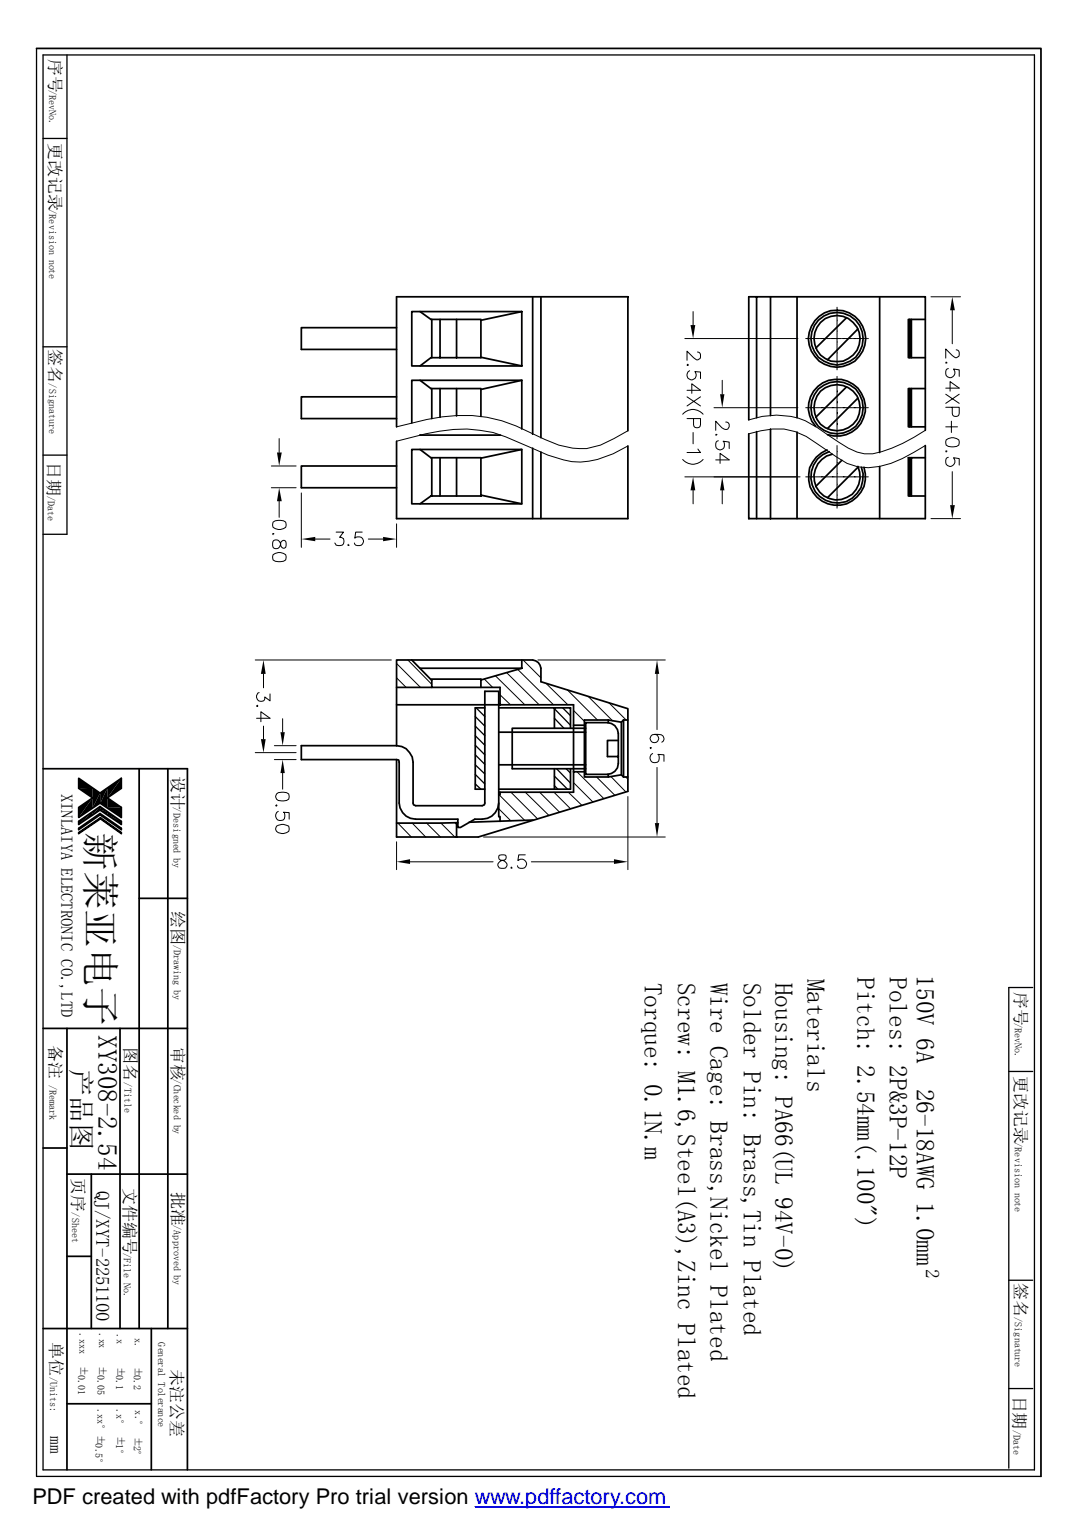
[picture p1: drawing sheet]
<svg xmlns="http://www.w3.org/2000/svg" width="210mm" height="297mm" viewBox="0 0 210 297" stroke-linecap="round" stroke-linejoin="round" font-family="sans-serif">
<g fill="none" stroke="#000" stroke-width=".25">
<path d="M7.1 9.4v278h195.6M8.4 10.7h193v275.4h-193zM13 10.7v93.3h-4.6M8.4 27h4.6M8.4 67.5h4.6M8.4 88.6h4.6M92.5 139.5l1.9 1.8M92.7 137.8l1.7 1.7M107.9 138l3.2 3.2M107.9 139.8l1.9 2M109.6 137.8l1.5 1.5M92.5 141.3l1.9 1.9"/>
<path d="M92.5 143.2l1.9 1.9M92.5 145.1l1.9 1.8M92.5 146.9l1.9 1.9M92.5 148.9l1.9 1.8M92.5 150.7l1.9 1.9M92.5 152.6l1.1 1M107.9 151.1l2.6 2.5M107.9 152.9l.7 .7M107.9 141.8h.1M108.4 149.6l2.7 2.8M110.2 149.6l.9 .9M201.1 192.2h-4.7v93.6"/>
<path d="M196.4 208.6h4.7M196.4 249.2h4.7M196.4 270.3h4.7"/>
</g>
<g fill="none" stroke="#000" stroke-width=".34">
<path d="M7.1 9.4h195.6v278M103.7 57.8v26.7M105.3 57.8v27.4M147.3 57.8v23.5M150 57.8v23.1M155.2 57.8v23.5M171.3 57.8v30.3M77.2 63.8h-18.5v4.2h18.5M77.2 77.2h-18.5v4.3h18.5M81.8 60.6l2.1 1.6h9.7v7.4h-9.7l-2.1 1.6M81.8 74l2.1 1.6h9.7v5.5M84.1 62.2v7.4"/>
<path d="M84.1 75.6v5.9M85.7 62.2v7.4M85.7 75.6v5.6M88.9 62.2v7.4M88.9 75.6v5.4M93.6 69.5l8 1.7M101.6 60.6h-21.4v10.6h21.4M101.6 74h-21.4v8.3M101.6 60.6v10.6M101.6 74v9.5M101.6 60.6l-8 1.7M101.6 74l-8 1.8"/>
<path d="M164.8 75.3l-6 5.9M164.8 61.8l-6 6M167 77.5l-5.9 5.9M167 64l-5.9 6M177.1 62.2v7.4M177.1 75.6v7.5M177.5 62.2v7.4M177.5 75.6v7.5M180.2 75.6h-3.3v7.5h3.3M180.2 62.2h-3.3v7.4h3.3M77.2 90.7h-18.5v4.2h18.5M77.2 83.1v-25.3h45.1v26"/>
<path d="M77.2 85.9v15.1h45.1v-14.2M80.2 87.5h21.4v10.6h-21.4zM81.8 87.5l2.1 1.6h9.7v7.4h-9.7l-2.1 1.6M81.8 84.7h15.7M84.1 89.1v7.4M85.7 89.1v7.4M88.9 89.1v7.4M93.6 96.4l8 1.7M101.6 87.5l-8 1.7M103.7 87.2v13.8M105.3 88v13M145.8 81.7v-23.9h34.4v26"/>
<path d="M145.8 84.4v16.6h34.4v-14.3M147.3 84v17M150 83.5v17.5M155.2 84.1v16.9M158.8 83a5.5 5.5 0 0 1 1.8-8.6 5.5 5.5 0 0 1 7.9 4.1 5.5 5.5 0 0 1-6.1 6.4l-1.3-.3M161 87.6a5.6 5.6 0 0 0-3.3 7.1 5.6 5.6 0 0 0 7.1 3.3 5.6 5.6 0 0 0 3.4-7M161.5 87.9a5.1 5.1 0 0 0-3.4 6.5 5.1 5.1 0 0 0 6.6 3.2 5.1 5.1 0 0 0 3-6.6M162.1 88.4a4.5 4.5 0 0 0-3.5 5.4 4.5 4.5 0 0 0 5.3 3.4 4.5 4.5 0 0 0 3.5-5.3l-.4-1.1M163.9 89.6l-5.1 5.1M167 91l-5.9 5.9M171.3 90.8v10.2M177.1 89.1v7.4"/>
<path d="M177.5 89.1v7.4M180.2 89.1h-3.3v7.4h3.3M77.2 137.2h34.5v17h-14.6M77.2 133.8h20.2v3.4M80.2 128.5l3.9 3.9v1.4M81.8 130.1h19.8M83.9 132.2h9.7v1.6M94.4 137.8h-1.9v15.8h1.9M97.1 137.8h14v4M101.6 130.1l-8 2.3M101.6 128.5v1.6M107.9 137.8v4"/>
<path d="M8.4 149.6h28.1v136.5M15.3 151.5l4.2 2.9 4.1-2.9v1.9l-2.7 1.9 2.7 1.9v1.9l-4.1-2.8-4.2 2.8v-1.9l2.7-1.9-2.7-1.9zM15.3 159.9l4.2-2.9 4.1 2.9v.6l-4.1-2.8-4.2 2.8zM27.1 149.6v109M32.7 149.6v109M77.2 145.1h-18.5v2.8h18.9l.1 8.4a3.3 3.3 0 0 0 3.2 3.2h8.3v1.6h.5l2.8-1.6a4 4 0 0 0 3.9-1.3l.5-.9 .2-1M77.2 145.1a3.2 3.2 0 0 1 3.2 3.3l.1 8.3 .4 .1h13l.4-.1 .1-22.1h2.7v24.3h.3v1M77.2 145.1v-16.6h26.5a1.75 1.75 0 0 1 1.6 1.6v2.6l17 5.3v16l-29.2 8.9h-15.9v-15M97.1 148.9h16.9M97.1 142.5h16.9M97.4 154.2v.5h-.3M103.8 159.6l-12.4 .4"/>
<path d="M107.9 149.6v4M111.1 149.6v4h-14M111.7 141.2h2.1M111.7 150.2h2.1M114 140.7h4.3a2.17 2.17 0 0 1 2.1 2.1v5.8a2.17 2.17 0 0 1-2.1 2.1h-4.3zM114 141.8h-14.3v7.8h14.3M118.4 140.2h-4.6v11h4.6l2.6-.4 .4 .4M118.4 140.2l2.6 .4 .4-.4M118.4 140.2v.5M118.4 150.7v.5M120.4 144.1h-2.1v3.2h2.1M121 140.6v10.2"/>
<path d="M121.4 151.2h.9M121.4 140.2h.9M121.4 140.2v11M15.3 161.2l4.2-2.8 4.1 2.8v.3l-4.1-2.9-4.2 2.9zM15.3 162.1l4.3-2.9 4 2.9v.1l-4-2.8-4.3 2.8zM27.1 174.9h9.4M88.9 160.1v2.8M89.2 160.1l-12 .1M8.4 200.2h28.1M13 200.2v85.9M23.4 200.2v58.4M8.4 223.5h4.6"/>
<path d="M13 228.5h23.5M17.8 228.5v30.1M8.4 258.6h28.1M13 244.5h4.8M29.5 258.6v27.5M13 273.2h16.5"/>
<circle cx="163" cy="65.9" r="5.6"/>
<circle cx="163" cy="79.4" r="5.1"/>
<circle cx="163" cy="66" r="5.1"/>
<circle cx="163" cy="79.4" r="4.5"/>
<circle cx="163" cy="65.9" r="4.5"/>
</g>
<g fill="#000">
<path d="M134.5 63.3h.9l-.4 2.6zM140.2 76.7h.9l-.5 2.7zM185.4 57.8l.5 2.6h-.9zM53.9 88.1h1l-.5 2.6zM54.4 94.9l.5 2.7h-1zM135 92.8l.4 2.6h-.9zM140.6 92.8l.5 2.6h-.9zM185 98.3h.9l-.5 2.7zM58.7 104.9l2.7-.4v.9zM74.6 104.5l2.6 .4-2.6 .5zM51.3 128.5l.4 2.7h-.9zM127.9 128.5l.5 2.7h-.9z"/>
<path d="M15.3 151.5v1.9zM15.3 157.2v1.9zM15.3 159.9v.6zM15.3 151.5l2.7 1.9h-2.7zM15.3 153.4h2.7v1.9zM15.3 157.2l2.7-1.9-2.7 3.8zM18 155.3v2l-2.7 1.8zM15.3 159.9l2.7-1.9-2.7 2.5zM15.3 160.5l2.7-2.5v.6zM15.3 161.2l2.7-1.8-2.7 2.1zM15.3 161.5l2.7-2.1v.2zM18 153.4l1.5 1-1.5 2.9z"/>
<path d="M19.5 154.4v1.9l-1.5 1zM18 158l1.5-1-1.5 1.6zM19.5 157v.7l-1.5 .9zM18 159.4l1.5-1-1.5 1.2zM18 159.6l1.5-1.2v.2zM18 160.2l1.5-.9-1.5 1.1zM18 160.4l1.5-1.1v.2zM19.6 157.1v.6zM19.6 158.4v.3zM19.6 159.2v.2zM19.5 157v.7zM19.6 157.1l-.1 .6z"/>
<path d="M19.5 158.4v.2zM19.5 159.3l.1-.1-.1 .3zM19.6 159.2l-.1 .3zM19.6 154.3l1.3-.9-1.3 2.9zM20.9 153.4v3.9l-1.3-1zM19.6 157.1l1.3 .9-1.3-.3zM19.6 157.7l1.3 .3v.6zM19.6 158.4l1.3 1-1.3-.7zM19.6 158.7l1.3 .7v.2zM23.6 151.5v1.9zM23.6 157.2v1.9zM23.6 159.9v.6z"/>
<path d="M20.9 153.4l2.7-1.9-2.7 3.8zM23.6 151.5v1.9l-2.7 1.9zM20.9 155.3l2.7 1.9-2.7 .1zM20.9 157.3l2.7-.1v1.9zM20.9 158l2.7 1.9-2.7-1.3zM20.9 158.6l2.7 1.3v.6zM50.8 143.9h.9l-.4 2.6zM54.6 142.5h.9l-.5 2.6zM55 147.9l.5 2.6h-.9zM15.3 161.2v.3zM15.3 162.1v.1zM15.3 162.1l2.7-1.9-2.7 2z"/>
<path d="M15.3 162.2l2.7-2v.2zM19.6 159.2l1.3 1-1.3-.8zM19.6 159.4l1.3 .8v.2zM23.6 161.2v.3zM23.6 162.1v.1zM20.9 159.4l2.7 1.8-2.7-1.6zM20.9 159.6l2.7 1.6v.3zM20.9 160.2l2.7 1.9-2.7-1.7zM20.9 160.4l2.7 1.7v.1zM77.2 167.8l2.6-.6v1zM119.5 167.2l2.8 .6-2.8 .4zM127.5 160.2h.9l-.5 2.7z"/>
</g>
<g fill="none" stroke="#000" stroke-width=".19">
<path d="M163 59.8v.1M163 60v.1M181.3 57.8h5.7M133.3 65.9h22.1M133.8 76h2.6l-1.7-1.3v1.9M133.8 77.2l2.6 1.8M134 71.1l-.1-.2-.1 .2h.1M134.3 72.2a.93 .93 0 0 0-.4 1.3 .93 .93 0 0 0 1.4 .2 .93 .93 0 0 0 0-1.4l1.1 .1v1.3M135 60.6v2.7M135.8 68.5a.55 .55 0 0 1 .6 .5l-.1 .8a.76 .76 0 0 1-1.3-.2l-1.2-1.2v1.7M136.4 77.2l-2.6 1.8M139 79.4h16.4"/>
<path d="M140.6 74v2.7M156.9 79.4h.6M156.9 65.9h.6M157.6 79.4h.1M157.6 65.9h.1M157.8 79.4h.2M157.8 65.9h.2M158.1 79.4h.2M158.1 65.9h.2M158.4 79.4h.2M158.4 65.9h.2M158.7 79.4h.9"/>
<path d="M158.7 65.9h.9M159.7 79.4h.2M159.7 65.9h.2M159.9 79.4h.2M159.9 65.9h.2M160.2 79.4h.2M160.2 65.9h.2M160.5 79.4h.2M160.5 65.9h.2M160.8 79.4h.9M160.8 65.9h.9M161.8 79.4h.2"/>
<path d="M161.8 65.9h.2M162.1 79.4h.1M162.1 65.9h.1M162.3 79.4h.3M162.3 65.9h.3M162.6 79.4h1.2M162.6 65.9h1.2M163 60.3v.1M163 60.6v.1M163 60.8v1M163 61.8v.2M163 62.1v.2"/>
<path d="M163 62.4v.2M163 62.7v.2M163 62.9v1M163 64v.1M163 64.2v.2M163 64.5v.2M163 64.8v.2M163 65.1v.9M163 66.1v.1M163 66.3v.2M163 66.7v.1M163 66.9v.2"/>
<path d="M163 67.2v.9M163 68.2v.2M163 68.4v.2M163 68.8v.1M163 69v.2M163 69.3v.9M163 70.3v.2M163 70.6v.1M163 70.9v.2M163 71.1v.2M163 71.4v.6M163 73.3v.3"/>
<path d="M163 73.7v.2M163 73.9v.2M163 74.3v.2M163 74.5v.2M163 74.8v.9M163 75.8v.2M163 76.1v.1M163 76.4v.2M163 76.7v.1M163 76.9v.9M163 77.9v.2M163 78.3h.1"/>
<path d="M163 78.5v.2M163 78.8v1.2M163 74.2h.1M163 76.1h.1M163 76.3h.1M163 78.2h.1M163 78.4h.1M163 60.2h.1M163 60.5h.1M163 62.3h.1M163 64.5h.1M163 66.6h.1"/>
<path d="M163 68.7h.1M163 70.8h.1M163.9 79.4h.2M163.9 65.9h.2M164.2 79.4h.1M164.2 65.9h.1M164.4 79.4h.3M164.4 65.9h.3M164.8 79.4h.9M164.8 65.9h.9M165.8 79.4h.1M165.8 65.9h.1"/>
<path d="M166 79.4h.2M166 65.9h.2M166.3 79.4h.2M166.3 65.9h.2M166.5 79.4h.3M166.5 65.9h.3M166.9 79.4h.9M166.9 65.9h.9M167.9 79.4h.2M167.9 65.9h.2M168.1 79.4h.2M168.1 65.9h.2"/>
<path d="M168.4 79.4h.3M168.4 65.9h.3M168.7 79.4h.2M168.7 65.9h.2M169 79.4h.1M169 65.9h.1M184.1 75.6h2.7l-1.8-1.3v1.8M184.1 79.3h2.7v1.2a.68 .68 0 0 1-.7 .6 .68 .68 0 0 1-.7-.6v-1.2M184.1 76.7l2.7 1.8M184.4 70.6l-.2-.1v.2M184.7 71.7a.94 .94 0 0 0-.5 1.4 .94 .94 0 0 0 1.4 .3 .94 .94 0 0 0 .2-1.4l-.1-.2 1.1 .2v1.3M185.4 60.4v6.5"/>
<path d="M186.2 68.1a.55 .55 0 0 1 .6 .5l-.1 .8a.76 .76 0 0 1-1.3-.2l-1.3-1.3v1.8M186.8 76.7l-2.7 1.8M52.8 90.7h4.9M52.8 94.9h4.9M54.4 85.4v2.7M54.4 97.6v3.1M58.7 96v10.5M77.2 85.9a46.9 46.9 0 0 1 13.7-2.4l5.1 .7 2.5 .8 5.3 2.3a21.2 21.2 0 0 0 9.2 2.6 18.7 18.7 0 0 0 9.3-3.1M77.2 83.1a43.5 43.5 0 0 1 14.7-2.2l2.9 .3 2.9 .7 2.8 1 5.6 2.6a13.1 13.1 0 0 0 13.4-.1l2.8-1.6M132.9 80.6a2.58 2.58 0 0 1 4 0M132.9 89.4a2.58 2.58 0 0 0 4 0M133.3 92.8h22.5"/>
<path d="M133.8 81.5h2.6v1.2a.68 .68 0 0 1-.7 .6 .68 .68 0 0 1-.7-.6v-1.2M135 84.2v2.2M135 95.4v2.7M135.9 87.4l.5 .7h-2.6M139.4 89.5h2.6l-1.8-1.2v1.9M139.6 84.6l-.2-.1v.3M139.9 85.8a.9 .9 0 0 0-.6 1.1 .9 .9 0 0 0 1.2 .6 .9 .9 0 0 0 .6-1.1l-.3-.5 1.2 .1v1.3M140.6 95.4v2.7M141.3 82.2a.6 .6 0 0 1 .7 .4 .87 .87 0 0 1-.5 1l-1-.3-1.1-1.3v1.8M145.8 81.7a14.4 14.4 0 0 1 13.4 1.6 43.3 43.3 0 0 0 7.7 4.7l1.4 .3h1.6a28 28 0 0 0 10.3-4.5M145.8 84.4a14.8 14.8 0 0 1 9.1-.4l2.1 .9 6 4.1a9.8 9.8 0 0 0 8.3 1.8 27 27 0 0 0 8.9-4.1M156.9 92.8h.6"/>
<path d="M157.6 92.8h.1M157.8 92.8h.2M158.1 92.8h.2M158.4 92.8h.2M158.7 92.8h.9M159.7 92.8h.2M159.9 92.8h.2M160.2 92.8h.2M160.5 92.8h.2M160.8 92.8h.9M161.8 92.8h.2M162.1 92.8h.1"/>
<path d="M162.3 92.8h.3M162.6 92.8h1.2M163 80v.2M163 80.4v.1M163 80.6v.2M163 80.9v.9M163 81.9v.2M163 82.2v.1M163 82.5v.1M163 82.7v.2M163 83v.9M163 84v.2"/>
<path d="M163 84.3v.1M163 84.6v.2M163 84.9v.1M163 85.1v.4M163 86.7v.6M163 87.4v.2M163 87.7v.1M163 88v.2M163 88.3v.1M163 88.5v.9M163 89.5v.2M163 89.8v.1"/>
<path d="M163 90.1v.2M163 90.4v.1M163 90.6v1M163 91.6v.2M163 91.9v.2M163 92.2v.2M163 92.5v.2M163 92.7v1M163 93.8v.1M163 94v.2M163 94.3v.2M163 94.6v.2"/>
<path d="M163 94.9v.9M163 95.9v.1M163 96.1v.2M163 96.5v.1M163 96.7v.2M163 97v.9M163 98v.2M163 98.3v.1M163 98.6v.1M163 98.8v.1M163 87.9h.1M163 90h.1"/>
<path d="M163 92.1h.1M163 94.3h.1M163 96.4h.1M163 98.2h.1M163 98.5h.1M163 80.3h.1M163 80.5h.1M163 82.4h.1M163 82.7h.1M163 84.5h.1M163.9 92.8h.2M164.2 92.8h.1"/>
<path d="M164.4 92.8h.3M164.8 92.8h.9M165.8 92.8h.1M166 92.8h.2M166.3 92.8h.2M166.5 92.8h.3M166.9 92.8h.9M167.9 92.8h.2M168.1 92.8h.2M168.4 92.8h.3M168.7 92.8h.2M169 92.8h.1"/>
<path d="M184.1 83.1h2.3M184.2 85.6a1.95 1.95 0 0 1 2.5 0 .95 .95 0 0 1-.4 1.3 2.6 2.6 0 0 1-2.1-.3zM184.4 87.8l-.2-.1v.3M184.7 89a.94 .94 0 0 0-.5 1.3 .94 .94 0 0 0 1.4 .3 .94 .94 0 0 0 .2-1.3l-.1-.2 1.1 .2v1.2M185.3 82v2.2M185.4 91.8v6.5M53.2 101.6a2.34 2.34 0 0 1 2.4 0 .9 .9 0 0 1-.4 1.3 1.93 1.93 0 0 1-2-.3zM53.2 108a1.95 1.95 0 0 1 2.4 0 .95 .95 0 0 1-.4 1.2 2.6 2.6 0 0 1-2-.2zM53.3 105.2a.96 .96 0 0 1 1.1 .1 .96 .96 0 0 1 .3 1 .54 .54 0 0 0 .4 .4 .54 .54 0 0 0 .5-.2 1.09 1.09 0 0 0-.2-1.3h-.3l-.4 .3a1.05 1.05 0 0 1-1.1 1.3l-.3-.1a1.17 1.17 0 0 1 0-1.5zM53.3 103.9h-.2l.1 .2M61.4 104.9h2.9M65.4 103.6h1.5l-.8 1a.74 .74 0 0 1 .9 .8 .95 .95 0 0 1-.8 .8 .95 .95 0 0 1-1-.5"/>
<path d="M67.8 105.9l-.1 .2h.3M70.5 103.6h-1.2l-.2 1.2a.95 .95 0 0 1 1.4-.1 .95 .95 0 0 1 0 1.4 .95 .95 0 0 1-1.4-.2l-.1-.2M71.7 104.9h2.9M77.2 102v4.5M181.3 101h5.7M49.7 128.5h26.5M50 139.8h2.6l-1.8-1.3v2M50.2 137.4l-.1-.1-.1 .1 .1 .1M50.5 134.8a.86 .86 0 0 0-.3 1.4 .86 .86 0 0 0 1.4-.2v-.3l1 .7v-1.3M51.3 131.2v2.7M55 139.9v2.6M77.2 129.1l4.7 4.7"/>
<path d="M77.2 131.9l1.9 1.9M79.4 128.5l4.7 4.7M94.3 132.2l1.6 1.6M96.4 131.5l5.8 5.7M97.4 135.2l2 2M98.6 130.9l6.4 6.3M100.8 130.3l7 6.9M101.9 128.5l3.4 3.4M104.7 128.5h24.8M106.4 133.1l4.2 4.1M110.5 134.3l5.8 5.9M111.7 138.3l2.1 2.1"/>
<path d="M114.6 135.6l4.7 4.7M118.5 136.8l3.4 3.4M127.9 131.2v10.8M19.5 154.3v2M19.6 154.3v2M49.7 146.5h8M51.3 141.3v2.6M53.4 147.9h4.3M53.4 145.1h4.3M53.8 154.5a2.21 2.21 0 0 1 2.4 0 .95 .95 0 0 1-.4 1.3 2.45 2.45 0 0 1-2-.2l-.1-.5zM53.9 156.8l-.1-.1-.1 .1 .1 .1M54.2 157.9a.96 .96 0 0 0-.3 1.5 .96 .96 0 0 0 1.5 0 1.18 1.18 0 0 0-.2-1.3l1.1 .1v1.3"/>
<path d="M55 150.5v3.1M97.1 157.4l2.4 2.4M97.2 154.7l5 5M99.5 154.2l5.1 5.2M102.3 154.2l4.5 4.5M105.1 154.2l3.9 3.9M107.9 154.2l3.2 3.2M110.7 154.2l2.6 2.5M111.7 152.3l3.7 3.8M111.7 141.1l.1 .1M112.4 150.2l5.1 5.2M116.2 151.2l3.5 3.6"/>
<path d="M119 151.2l2.8 2.9M121.8 151.2l.5 .5M122.3 155.1v14.2M126.8 145.6h-.2l.1 .1M127.1 146.7a.96 .96 0 0 0-.3 1.4 .96 .96 0 0 0 1.5 0 1.18 1.18 0 0 0-.2-1.3l1.2 .1v1.3M127.5 142.9a.81 .81 0 0 1 .6 1.2 .81 .81 0 0 1-1.3 .2 .81 .81 0 0 1 .2-1.3 2.75 2.75 0 0 1 2.1 .3l.2 .7-.4 .5M127.9 149.4v10.8M53.8 160.8a2.21 2.21 0 0 1 2.4 0 .9 .9 0 0 1-.4 1.3 1.33 1.33 0 0 1-2.1-.9zM77.2 163.9v5.4M77.2 162.8l.1 .1M77.5 160.2l2.6 2.7M79.8 167.8h16.2"/>
<path d="M80.3 160.2l2.6 2.7M83.1 160.2l2.7 2.7M85.9 160.2l2.7 2.7M88.6 160.1l.3 .4M94.1 162.9h35.4M97.2 166.5a.65 .65 0 0 0 .3 .9 .97 .97 0 0 1 1 .4 .97 .97 0 0 1 0 1.1 1.28 1.28 0 0 1-1.4-.1 .96 .96 0 0 1 .1-1.1 .96 .96 0 0 1 1-.3 .53 .53 0 0 0 .4-.5 .53 .53 0 0 0-.5-.5zM99.6 168.8l-.1 .1h.2M102.3 166.4h-1.3l-.2 1.1a.97 .97 0 0 1 1.4-.1 .97 .97 0 0 1 0 1.4 .97 .97 0 0 1-1.4 0v-.3M103.5 167.8h16"/>
</g>
<path d="M92.5 293.3h37.1" fill="none" stroke="#00f" stroke-width=".19"/>
<path d="M92.5 293.4h37.8" fill="none" stroke="#00f" stroke-width=".34"/>
<text font-size="7.5" x="16.9" y="161.9" transform="rotate(90 16.9 161.9)">新莱亚电子</text>
<g font-size="5.2">
<text x="19.1" y="201.5" transform="rotate(90 19.1 201.5)">XY308-2.54</text>
<text x="14" y="208.1" transform="rotate(90 14 208.1)">产品图</text>
</g>
<g font-size="4.9">
<text x="125.5" y="191.3" transform="rotate(90 125.5 191.3)">Torque: 0.1N.m</text>
<text x="132" y="191.3" transform="rotate(90 132 191.3)">Screw: M1.6,Steel(A3),Zinc Plated</text>
<text x="138.3" y="191.3" transform="rotate(90 138.3 191.3)">Wire Cage: Brass,Nickel Plated</text>
<text x="144.8" y="191.3" transform="rotate(90 144.8 191.3)">Solder Pin: Brass,Tin Plated</text>
<text x="151" y="191.3" transform="rotate(90 151 191.3)">Housing: PA66(UL 94V-0)</text>
<text x="157.1" y="190.5" transform="rotate(90 157.1 190.5)">Materials</text>
<text x="166.9" y="190.2" transform="rotate(90 166.9 190.2)">Pitch: 2.54mm(.100&quot;)</text>
<text x="173.2" y="190.2" transform="rotate(90 173.2 190.2)">Poles: 2P&amp;3P-12P</text>
<text x="178.5" y="189.9" transform="rotate(90 178.5 189.9)">150V 6A</text>
<text x="178.5" y="211.9" transform="rotate(90 178.5 211.9)">26-18AWG 1.0mm</text>
</g>
<text font-size="4.2" x="6.3" y="292.8">PDF created with pdfFactory Pro trial version www.pdffactory.com</text>
<text font-size="3.7" x="180.3" y="246.9" transform="rotate(90 180.3 246.9)">2</text>
<text font-size="3.6" x="18.7" y="231.8" transform="rotate(90 18.7 231.8)">QJ/XYT-2251100</text>
<g font-size="3.3">
<text x="9.6" y="11.5" transform="rotate(90 9.6 11.5)">序号</text>
<text x="9.6" y="27.9" transform="rotate(90 9.6 27.9)">更改记录</text>
<text x="9.6" y="68" transform="rotate(90 9.6 68)">签名</text>
<text x="9.3" y="89.9" transform="rotate(90 9.3 89.9)">日期</text>
<text x="33.4" y="151.1" transform="rotate(90 33.4 151.1)">设计</text>
<text x="33.4" y="177.4" transform="rotate(90 33.4 177.4)">绘图</text>
<text x="197.6" y="193.1" transform="rotate(90 197.6 193.1)">序号</text>
<text x="9.7" y="203.5" transform="rotate(90 9.7 203.5)">备注</text>
<text x="24.2" y="203.8" transform="rotate(90 24.2 203.8)">图名</text>
<text x="33.4" y="203.7" transform="rotate(90 33.4 203.7)">审核</text>
<text x="197.6" y="209.4" transform="rotate(90 197.6 209.4)">更改记录</text>
<text x="14.1" y="229.3" transform="rotate(90 14.1 229.3)">页序</text>
<text x="24.1" y="231.2" transform="rotate(90 24.1 231.2)">文件编号</text>
<text x="33.4" y="232" transform="rotate(90 33.4 232)">批准</text>
<text x="197.6" y="249.7" transform="rotate(90 197.6 249.7)">签名</text>
<text x="9.7" y="261.3" transform="rotate(90 9.7 261.3)">单位</text>
<text x="33.3" y="266.5" transform="rotate(90 33.3 266.5)">未注公差</text>
<text x="197.4" y="271.6" transform="rotate(90 197.4 271.6)">日期</text>
<text x="9.7" y="279.6" transform="rotate(90 9.7 279.6)">mm</text>
</g>
<text font-size="3.2" x="11.9" y="154.5" transform="rotate(90 11.9 154.5)">XINLAIYA ELECTRONIC CO.,LTD</text>
<g font-size="1.9">
<text x="9.6" y="17.6" transform="rotate(90 9.6 17.6)">/RevNo.</text>
<text x="9.6" y="40.7" transform="rotate(90 9.6 40.7)">/Revision note</text>
<text x="9.6" y="74.6" transform="rotate(90 9.6 74.6)">/Signature</text>
<text x="9.3" y="96.5" transform="rotate(90 9.3 96.5)">/Date</text>
<text x="33.8" y="157.2" transform="rotate(90 33.8 157.2)">/Designed by</text>
<text x="33.9" y="183.9" transform="rotate(90 33.9 183.9)">/Drawing by</text>
<text x="197.6" y="199.2" transform="rotate(90 197.6 199.2)">/RevNo.</text>
<text x="9.7" y="211.2" transform="rotate(90 9.7 211.2)">/Remark</text>
<text x="24.2" y="210.7" transform="rotate(90 24.2 210.7)">/Title</text>
<text x="33.9" y="210.1" transform="rotate(90 33.9 210.1)">/Checked by</text>
<text x="197.6" y="222.3" transform="rotate(90 197.6 222.3)">/Revision note</text>
<text x="14.1" y="236" transform="rotate(90 14.1 236)">/Sheet</text>
<text x="33.9" y="238.4" transform="rotate(90 33.9 238.4)">/Approved by</text>
<text x="24.1" y="243.9" transform="rotate(90 24.1 243.9)">/File No.</text>
<text x="197.6" y="256.3" transform="rotate(90 197.6 256.3)">/Signature</text>
<text x="15.5" y="259.5" transform="rotate(90 15.5 259.5)">.xxx</text>
<text x="19.3" y="259.5" transform="rotate(90 19.3 259.5)">.xx</text>
<text x="22.8" y="259.7" transform="rotate(90 22.8 259.7)">.x</text>
<text x="26.2" y="260.4" transform="rotate(90 26.2 260.4)">x.</text>
<text x="30.8" y="261.3" transform="rotate(90 30.8 261.3)">General Tolerance</text>
<text x="9.7" y="268" transform="rotate(90 9.7 268)">/Units:</text>
<text x="15.2" y="267.6" transform="rotate(90 15.2 267.6)">0.01</text>
<text x="15.7" y="266" transform="rotate(90 15.7 266)">±</text>
<text x="19.4" y="266" transform="rotate(90 19.4 266)">±0.05</text>
<text x="22.9" y="266.1" transform="rotate(90 22.9 266.1)">±0.1</text>
<text x="26.3" y="266.1" transform="rotate(90 26.3 266.1)">±0.2</text>
<text x="19" y="274.3" transform="rotate(90 19 274.3)">.xx°±0.5°</text>
<text x="22.7" y="274.3" transform="rotate(90 22.7 274.3)">.x° ±1°</text>
<text x="26.3" y="274.5" transform="rotate(90 26.3 274.5)">x.° ±2°</text>
<text x="197.4" y="278.3" transform="rotate(90 197.4 278.3)">/Date</text>
</g>
</svg>
